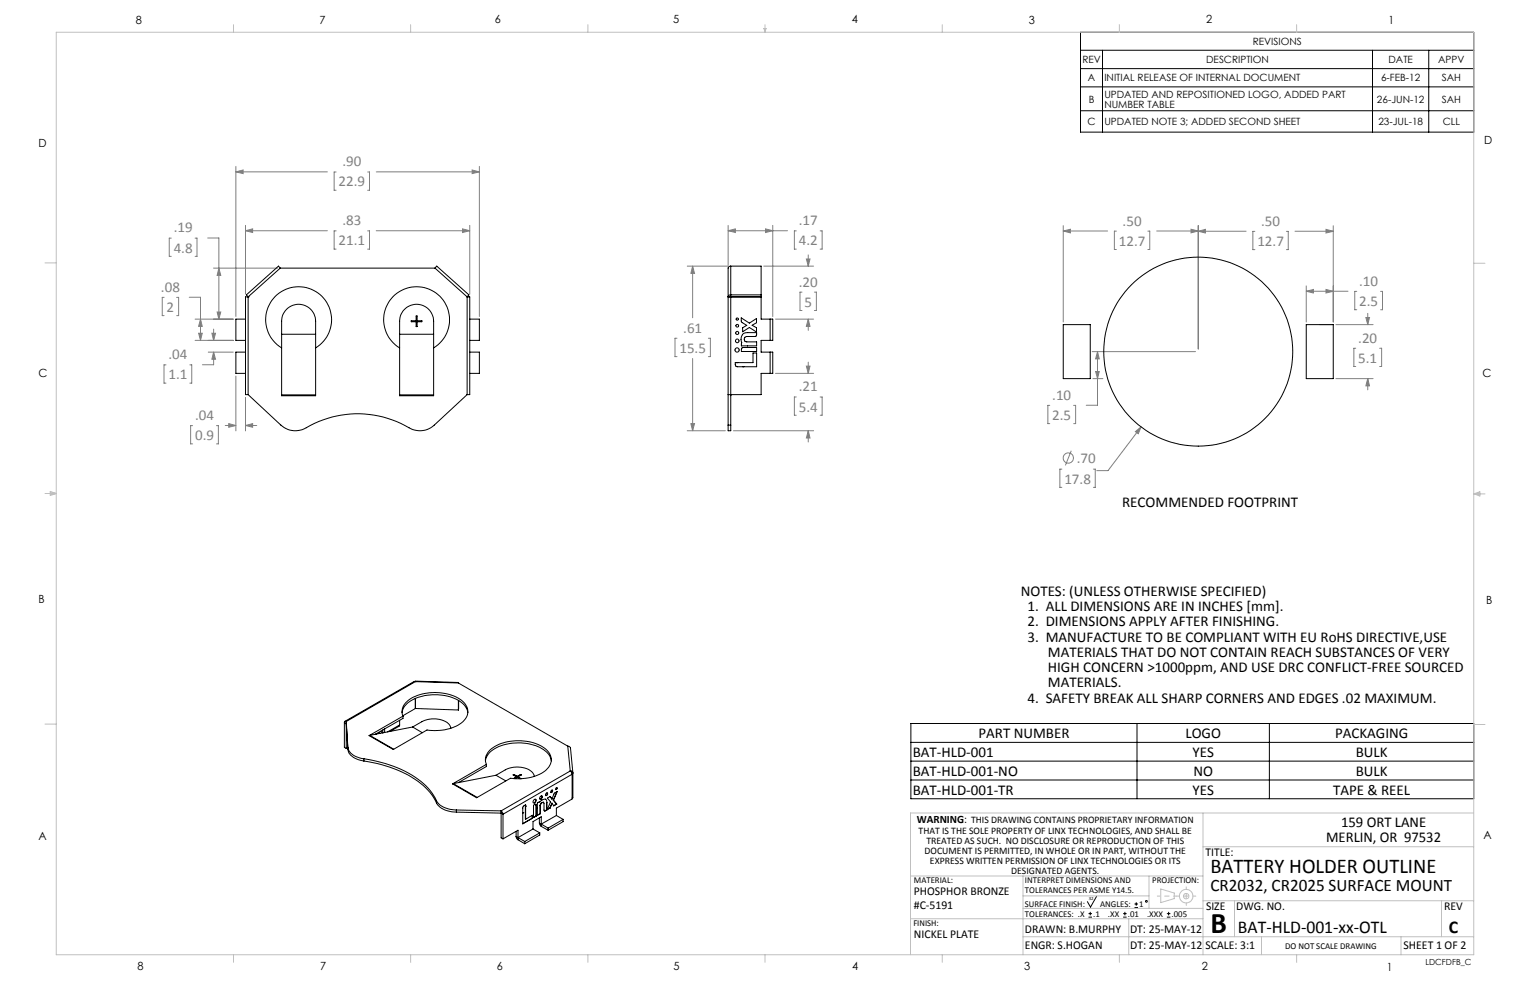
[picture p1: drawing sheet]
<svg xmlns="http://www.w3.org/2000/svg" width="432mm" height="279mm" viewBox="0 0 432 279" stroke-linecap="round" stroke-linejoin="round" font-family="sans-serif">
<g fill="none" stroke="#808080" stroke-width=".28">
<path d="M66.6 48.5l2-.5v1zM66.6 48.5h25.8M66.6 47v42.3M94.9 48.5h-.6v5.2h.6M103.8 48.5h.5v5.2h-.5M106.2 48.5h29.1M133.2 48l2.1 .5-2.1 .5zM135.3 47v42.3M48.3 67.2h-.5v5.2h.5M55.1 67.2h.5v5.2h-.5M58.6 67.2h3.2v22.9M60.3 75.7h18.1"/>
<path d="M61.8 75.7l.5 2h-1zM69.3 65.1l2-.5v1zM69.3 63.6v19.4M69.3 65.1h23.1M94.9 65.2h-.6v5.1h.6M103.8 65.2h.5v5.1h-.5M106.2 65.1h26.4M130.5 64.6l2.1 .5-2.1 .5zM132.6 63.6v19.4M194 75.1h11.5M195.5 75.1l.5 2.1h-1zM195.5 75.1v14.6"/>
<path d="M205.5 65.1l2-.5v1zM205.5 65.1h16.7M205.5 63.6v11.3M215.5 75.1h14.1M216 64.6l2.1 .5-2.1 .5zM218.1 63.6v25.7M224.7 65.2h-.5v5.1h.5M227.6 73.1h1l-.5 2zM228.1 71.9v3.2M231.5 65.2h.5v5.1h-.5M300.1 65.2l2-.5v1zM300.1 65.2h12.5"/>
<path d="M300.1 63.7v27.2M315.1 65.2h-.6v5.2h.6M324 65.2h.5v5.2h-.5M326.4 65.2h11.8M336.1 64.7l2.1 .5-2.1 .5zM338.2 65.3l2-.6v1.1zM338.2 65.3h13.5M338.2 63.7v34.8M354.2 65.3h-.6v5.1h.6M363 65.3h.6v5.1h-.6M365.5 65.3h10.8M374.2 64.7l2.1 .6-2.1 .5z"/>
<path d="M376.3 63.7v27.2M46.3 83.9h-.5v5.2h.5M49.8 83.9h.6v5.2h-.6M53.4 83.9h3.2v12.2M55.1 90.1h10.7M55.1 96.1h10.7M56.1 94.1h1l-.5 2zM56.6 90.1l.5 2h-1zM58.8 99.4h7M59.8 94.1h1l-.5 2zM60.3 99.4l.5 2h-1zM60.3 99.4v3.5h-3.2"/>
<path d="M60.3 92.9v3.2M61.3 88.1h1l-.5 2zM191.1 95.5h-.6v5.1h.6M199.9 95.5h.6v5.1h-.6M218.9 90.1h10.7M226.3 82.4h-.5v5.2h.5M228.1 90.1l.5 2h-1zM228.1 90.1v3.1M229.8 82.4h.6v5.2h-.6M308.2 99.2h29.2M309.7 99.2l.5 2.1h-1zM309.7 99.2v15.2h-3.1"/>
<path d="M368.7 82.2l2-.5v1zM368.7 80.7v10.2M368.7 82.2h11.7M372.5 91.6h3.8M374.2 81.7l2.1 .5-2.1 .5zM377 91.6h10.5M382.6 98.3h-.5v5.1h.5M382.9 82.2h-.6v5.2h.6M385.5 89.6h1l-.5 2zM386 88.4v3.2M389.4 98.3h.5v5.1h-.5M389.6 82.2h.6v5.2h-.6"/>
<path d="M46.8 103h-.5v5.1h.5M53.6 103h.5v5.1h-.5M64.6 119.6l2 .5-2 .5zM66.6 106.2v15.4M69.3 112.1v9.5M195 119.6h1l-.5 2zM195.5 101.2v20.4M218.9 105.4h10.7M224.7 112h-.5v5.2h.5M227.6 103.3h1l-.5 2.1zM228.1 102.2v3.2M231.5 112h.5v5.2h-.5"/>
<path d="M296.3 114.4h-.6v5.2h.6M303 114.4h.6v5.2h-.6M308.4 106.9h2.9M309.2 104.8h1l-.5 2.1zM377 106.9h10.5M386 106.9l.5 2h-1zM386 106.9v3.1M54.4 120.1h-.6v5.2h.6M61.1 120.1h.5v5.2h-.5M63.6 120.1h3M69.3 120.1l2-.5v1zM69.3 120.1h3.2"/>
<path d="M194 121.6h10.7M207 121.6h22.6M228.1 121.6l.5 2h-1zM228.1 121.6v3.1M299.7 132.4h-.6v5.1h.6M302.3 127.2l-1.6 4.1M308.6 132.4h.5v5.1h-.5M320.4 121.8l1.7-1.3-.9 1.9zM322.1 120.5l-9.4 12.3h-3.2"/>
<circle cx="301.5" cy="129.3" r="1.45"/>
</g>
<g fill="none" stroke="#000" stroke-width=".28">
<path d="M304.9 9.1h111v28.2h-111zM304.9 14.2h111M304.9 19.4h111M311.2 14.2v23.1M387.4 14.2v23.1M403.2 14.2v23.1M304.9 24.5h111M304.9 31.3h111M257.1 204.2h158.8v21.2h-158.8zM257.1 209.5h158.8M257.1 214.8h158.8M320.9 204.2v21.2"/>
<path d="M358.2 204.2v21.2M257.1 220.1h158.8M307.2 258.8h1M307.2 257.8h1M307.7 257.4v.9M309.5 252.9l-1.7 3.1-.9-1.5M317 258.8h1M317 257.8h1M317.5 257.4v.9M320.2 256.1h1M320.2 255.1h1M320.7 254.6v1"/>
<path d="M329.3 258.8h1M329.3 257.8h1M329.8 257.4v.9"/>
<circle cx="323.5" cy="254.4" r=".25"/>
</g>
<g fill="none" stroke="#c0c0c0" stroke-width=".28">
<path d="M15.9 9.1h400v260.4h-400zM65.9 6.9v2.2M115.9 6.9v2.2M165.9 6.9v2.2M215.6 8h.6l-.3 1.1zM215.7 8l.2 1.1M215.9 6.9v2.2M216 8l-.1 1.1M265.9 6.9v2.2M315.9 6.9v2.2M365.9 6.9v2.2M12.7 74.2h3.2"/>
<path d="M415.9 74.3h3.2M12.7 139.3h3.2M14.2 139.1l1.7 .2M14.2 138.7l1.7 .6-1.7 .5zM15.9 139.3l-1.7 .3M415.9 139.4h3.2M415.9 139.4l1.8-.6v1.2zM415.9 139.4l1.8 .3M417.7 139.2l-1.8 .2M12.7 204.4h3.2M415.9 204.5h3.2M339.5 229.4v40.1"/>
<path d="M339.5 239h76.4M415.7 229.4h-158.7v40.1M257 259.3h82.5M257 247.2h82.5M288.7 247.2v22.3M288.7 256.4h50.8M288.7 252.8h35.6M318.6 259.3v10.2M324.3 247.2v9.2M327.6 250.9l3.8 1.1v1.6l-3.8 1.1zM339.5 254.2h76.4M348.4 254.2v10.2"/>
<path d="M406.8 254.2v10.2M65.9 269.5v2.1M115.9 269.5v2.1M165.9 269.5v2.1M215.9 269.5v2.1M265.9 269.5v2.1M288.7 264.4h127.2M315.9 269.5v2.1M356 264.4v5.1M365.9 269.5v2.1M395.4 264.4v5.1"/>
<circle cx="334.8" cy="252.9" r=".76"/>
<circle cx="334.8" cy="252.9" r="1.91"/>
</g>
<path d="M326.6 252.9h5.4M332 252.9h5.5" fill="none" stroke="#c0c0c0" stroke-width=".28" stroke-dasharray="15.2 1.3 1.3 1.3" stroke-dashoffset="14.4"/>
<path d="M334.8 255.5v-5.2" fill="none" stroke="#c0c0c0" stroke-width=".28" stroke-dasharray="15.2 1.3 1.3 1.3" stroke-dashoffset="14.5"/>
<path d="M69.3 65.1l2-.5v1zM130.5 64.6l2.1 .5-2.1 .5zM66.6 48.5l2-.5v1zM133.2 48l2.1 .5-2.1 .5zM61.3 88.1h1l-.5 2zM61.8 75.7l.5 2h-1zM56.6 90.1l.5 2h-1zM56.1 94.1h1l-.5 2zM59.8 94.1h1l-.5 2zM60.3 99.4l.5 2h-1zM69.3 120.1l2-.5v1zM64.6 119.6l2 .5-2 .5zM195.5 75.1l.5 2.1h-1zM195 119.6h1l-.5 2zM205.5 65.1l2-.5v1zM216 64.6l2.1 .5-2.1 .5zM227.6 73.1h1l-.5 2zM228.1 90.1l.5 2h-1zM227.6 103.3h1l-.5 2.1zM228.1 121.6l.5 2h-1zM300.1 65.2l2-.5v1zM336.1 64.7l2.1 .5-2.1 .5zM374.2 64.7l2.1 .6-2.1 .5zM338.2 65.3l2-.6v1.1zM374.2 81.7l2.1 .5-2.1 .5zM368.7 82.2l2-.5v1zM386 106.9l.5 2h-1zM385.5 89.6h1l-.5 2zM320.4 121.8l.8 .6 .9-1.9zM309.7 99.2l.5 2.1h-1zM309.2 104.8h1l-.5 2.1z" fill="#808080"/>
<g fill="none" stroke="#000" stroke-width=".28">
<path d="M79.1 75.7l-.5-.6-9.1 8.1 .5 .6M79.1 75.7l-9.1 8.1M79.1 75.7h43.7M122.8 75.7l.5-.6 9 8.1-.5 .6M122.8 75.7l9 8.1M206.2 75.1h8.6v15h3.3v6h-3.3v3.3h3.3v6h-3.3v6h-9.3M206.2 75.1l-.7 .5v44.4M206.2 75.1v44.9M69.3 90.1h-2.7v6h2.7M69.3 99.4h-2.7v6h2.7M70 83.8h.1M70 83.8h-.7v27.6h.7"/>
<path d="M70 83.8v27.6M79.5 98.2a9.3 9.3 0 0 1-2.3-14 9.3 9.3 0 0 1 14.2 0 9.3 9.3 0 0 1-2.3 14M79.5 94.3h9.6M80.9 87.3a4.8 4.8 0 0 1 5.2-1.1 4.8 4.8 0 0 1 3 4.5v21h-9.6v-21l.2-1.6zM112.8 98.2a9.3 9.3 0 0 1-2.3-14 9.3 9.3 0 0 1 14.2 0 9.3 9.3 0 0 1-2.3 14M112.8 94.3h9.6M113.8 87.7a4.8 4.8 0 0 1 5.3-1.6 4.8 4.8 0 0 1 3.3 4.6v21h-9.6v-21l.2-1.6zM116.1 90.5h1.3v-1.3h.3v1.3h1.4v.3h-1.4v1.4h-.3v-1.4h-1.3zM131.8 83.8h.1M131.8 83.8h.8v27.6h-.8M131.8 83.8v27.6M132.6 90.1h2.7v6h-2.7"/>
<path d="M132.6 99.4h2.7v6h-2.7M205.5 83.8h.7M205.5 83.8h.1M205.5 83.8h9.3M206.2 83.8h.1M209.2 89.7l2.3 1.5 2-1.3v1.2l-1.2 .7 1.2 .7v1.2l-2-1.3-1.9 1.2v-1.1l1.1-.7-1.4-.9zM209.4 98.2l.4-.1h3.7v1.1h-4.3zM209.7 94.2l.7-.3h3.1v.7l-.3 .3-2.4 .1a.76 .76 0 0 0-.8 .7 .76 .76 0 0 0 .7 .8h2.8v1.1h-4.3l.1-.9a2.31 2.31 0 0 1 .4-2.5zM214.8 83.2h-8.7l-.4 .2-.2 .4M217.3 90.1v6M217.3 99.4v6M300.1 91.6h7.6v15.3h-7.6z"/>
<path d="M368.7 91.6h7.6v15.3h-7.6zM70 111.4l9.3 8.6a6.3 6.3 0 0 0 8.3 .1 29.1 29.1 0 0 1 28.9 1.1 6 6 0 0 0 6.1-1.2l9.2-8.6M79.5 111.4h9.6M112.8 111.4h9.6M205.5 120v1.6h.7v-1.6M205.5 120h.7M206.3 111.4l-.1 .3M207.5 102.3h5v-2.7h1v3.9h-5.6l-.3-.3zM208 102.3h.1M209.7 103.5h.1M117.2 192.4h.1M117.2 192.4l-.3-.1-19.6 11.3"/>
<path d="M117.2 192.4l.1-.2 12.1 .4M117.2 192.4l-19.5 11.2M117.2 192.4l12.2 .4M117.2 197.1v2.9M117.2 200l-3.5 2M117.2 200l12.2 .4M129.4 192.8v-.2v.2M129.4 192.8l30.8 17.8M129.4 197.7v2.7M97.2 203.9l.5 .4M97.2 203.9v7l.5 .3M97.7 203.6a.32 .32 0 0 0-.4 0 .32 .32 0 0 0-.1 .3"/>
<path d="M97.7 203.6l.5 7.9M97.7 203.6v7.6M98.1 211l-.4 .2M98.2 211.5v-.6a4.6 4.6 0 0 0 4.5 3.2M98.2 211.5a4.6 4.6 0 0 0 4.5 3.3M102.7 214.1a30.9 30.9 0 0 1 18.1 8.3l1.2 1.4 1.2 2.2M102.7 214.8a30.9 30.9 0 0 1 18.1 8.3l1.2 1.3 1.2 2.2M102.7 214.1v.7M104.4 207.5l-.2 .1M104.4 207.5l6.7 4M106.2 207.1v.1M106.8 206.7l.5 .3"/>
<path d="M107.4 206.4l.7 .4M108 206v.8M108.5 205.7v1M112.8 204.6l-.2 .4-2.5 1.4M112.8 203.3v1.3M112.8 204.6l-3.4 2M113.5 201.1a6.1 6.1 0 0 1 5-4.4 13.7 13.7 0 0 1 12.2 1.9l.9 1.2 .4 1.3M113.7 202.1a4 4 0 0 1 2.4-5.1 14.3 14.3 0 0 1 14.2 .7 3.8 3.8 0 0 1-.5 6.6 13.6 13.6 0 0 1-9.3 1.7l-9.5 5.5-6.8-3.9M113.7 202.1l-9.5 5.5M113.7 202.1v.6l-7.8 4.6M116.5 205.2l2.5-1.5a6.9 6.9 0 0 1 7.8 .7l.4 1.1M116.5 205.2l-12.1 2.3"/>
<path d="M116.5 205.2l2.7 1.6M137 214.7a5.5 5.5 0 0 1 4.4-4.2 13.7 13.7 0 0 1 12.8 1.7l1 1.2 .4 1.3M137.3 215.7a4.3 4.3 0 0 1 2.9-5.3 14 14 0 0 1 14 1.2 3.6 3.6 0 0 1-.4 6 13.5 13.5 0 0 1-9.7 2l-9.6 5.5-6.8-3.9M137.3 215.7l-9.6 5.5M137.3 215.7v.6l-7.9 4.5M140 218.8l2.6-1.5a6.6 6.6 0 0 1 7.9 1l.3 .8M140 218.8l-12.1 2.4M140 218.8l2.7 1.6M145 218.6l1 .5M145 218.6l-.2 .1 1 .6M145 218.6l-.1 .1M145 218.6l1 .6"/>
<path d="M145 218.6h.1M145.3 219.7l.7-.3 .7 .4M145.8 219.3l-.9 .4M145.8 219.3l-.8 .4M146 219.1v.1M146.2 219.3l.8 .5M146.2 219.3l.9 .5M146.9 218.6l-.9 .5M146.9 218.6l.2 .1-.9 .6M146.9 218.6l-.9 .6M146.9 218.6l.2 .1M146.9 218.6h.1"/>
<path d="M160.2 210.6l.6 .1 .2 .4 .7 7M160.2 210.6l.7 7M160.9 217.6h.1M160.9 217.6l.4 .4 .2 .5M160.9 217.6l.7 .2 .1 .4M160.9 217.6l-19.5 11.2M161.4 218.2h.3M161.5 218.5l-19.5 11.3M161.5 218.5v7l-4.5 2.6v2.1M161.7 218.2v7h-.2M123.2 226a6.2 6.2 0 0 0 5.6 2.6M123.2 226.6a6.3 6.3 0 0 0 5.6 2.6"/>
<path d="M123.2 226v.6M127.9 221.2h-.2M127.9 221.2l6.8 3.8M128.8 228.6l12.6 .2M128.8 228.6v.6M128.8 229.2l12.6 .3 .6 .3M141.4 228.8l.6 1M141.4 228.8v7.7l.6 .2M142 236.7l4.2-2.4v2.7M142 229.8v6.9M145.7 236.1l.1 .5 .4 .4M145.7 236.1l.5 .3"/>
<path d="M145.7 234.6v1.5M146.2 236.4l1.9 1.1M146.2 237l1.9 1.1M147.5 229.4h.1M148.1 237.5v.6M148.3 227.2v4M148.3 227.5h.1M150.2 230.9l-2.7 1.5M150.2 230.9h.1M150.2 230.9l-2.7 1.6v-4.6l.2-.4 .6-.3v4M150.2 230.9v-.8l-1.9 1.1M150.4 234l-4.2 2.4"/>
<path d="M150.4 234l1.9 1.1M150.7 225.7l.3-.1a.56 .56 0 0 1 .2 .7 .56 .56 0 0 1-.7 .2zM151.1 225.6l.1 .4-.4 .6M151.2 227l.1 .2M151.2 227l-.6 .3v3.5M151.3 227.2v3.1M151.3 230.3l-.7 .4M151.3 227.2h.1M151.3 230.3h.1M151.3 230.3l-.7 .5M151.7 228v.1M152.2 232.3l.6 .9"/>
<path d="M152.2 232.3l.6 .3M152.2 230.8v1.5M152.3 235.1v.6l-4.2 2.4M152.3 235.1l-4.2 2.4M152.4 224.9l.4-.3a.48 .48 0 0 1 .1 .6 .48 .48 0 0 1-.6 .2zM152.4 227.4v2.2M152.4 229.6l-.7 .4M152.4 227.4h.1M152.4 229.6l.1 .1M152.5 227.4v2.3M152.6 226.8l-.2 .6M152.6 226.8v.1"/>
<path d="M152.6 225.5h-.2M152.6 225.5h.1M152.6 226.9l-.1 .5M152.8 233.2v-2.7l-2.4 1.4v2.1M152.8 232.6l1.9 1.1M152.8 233.2l1.9 1.1M152.9 224.6l.1 .4-.4 .5M153 226.5l-.4 .3M153 226.5h.1M153 226.5l-.4 .4M153.3 226.4h.1M153.4 226.4l-.4 .1"/>
<path d="M153.4 226.4h.1M153.5 226.5l.1 2.3M153.9 228.8h-.3M153.9 228.8h.1M154.1 223.9l.3-.1a.37 .37 0 0 1 .1 .5 .37 .37 0 0 1-.5 .1zM154.2 224.5h-.2M154.2 224.5h.1M154.3 228.6l-.4 .2M154.3 228.6h.1M154.3 226.5l-.1-.7-.5-.3-2 1.1v3.5l.8-.4M154.3 226.5v2.1M154.4 223.8l.1 .3-.3 .4"/>
<path d="M154.7 233.7v.6M155.2 228l-.7 .4M155.2 228h.1M155.3 224.8l.5 .7M155.4 223.6h.2M155.6 223.1l.2-.1a.32 .32 0 0 1 .1 .5 .32 .32 0 0 1-.5 0zM155.6 223.6l.1 .1M155.8 225.5l.6-1.6 .9-.5-1.1 2.4M155.8 225.5l-.5-.7-.8 .4 .9 1.1-1 2.2 .9-.5M155.8 226.7l.5 .7 .8-.5M155.8 226.7l-.5 1.3M155.8 226.7l-.6 1.3"/>
<path d="M155.9 223l-.3 .6M156.1 225.8l1 1.1M156.1 225.8h.1M156.2 225.8l.9 1.1M157 222.8h-.2M157 222.8h.1M157 230.2l-4.2 2.4M157 230.2l1.9 1M157.1 226.9l-.9 .5M157.1 226.9h.1M157.1 222.3l-.1 .5M157.2 223.4l-1.1 2.4"/>
<path d="M158.9 231.2l-4.2 2.5M158.9 231.2v.7l-4.2 2.4"/>
<circle cx="208" cy="98.8" r=".59"/>
<circle cx="208" cy="94" r=".44"/>
<circle cx="208.1" cy="96.2" r=".51"/>
<circle cx="208.1" cy="91.9" r=".39"/>
<circle cx="208.1" cy="90" r=".32"/>
<circle cx="338.2" cy="99.2" r="26.7"/>
<circle cx="157.1" cy="222.6" r=".26"/>
</g>
<text font-size="8.5" x="341.6" y="263.2">B</text>
<text font-size="5.9" x="341.6" y="246.5">BATTERY HOLDER OUTLINE</text>
<g font-size="5.1">
<text x="349.4" y="263.2">BAT-HLD-001-xx-OTL</text>
<text x="408.9" y="263.2">C</text>
</g>
<text font-size="4.9" x="341.6" y="251.4">CR2032, CR2025 SURFACE MOUNT</text>
<g font-size="4.2" fill="#808080">
<text x="96.6" y="46.9">.90</text>
<text x="95.6" y="52.6">22.9</text>
<text x="49" y="65.6">.19</text>
<text x="96.6" y="63.5">.83</text>
<text x="225.4" y="63.6">.17</text>
<text x="316.8" y="63.7">.50</text>
<text x="355.9" y="63.7">.50</text>
<text x="49" y="71.3">4.8</text>
<text x="95.6" y="69.2">21.1</text>
<text x="225.4" y="69.3">4.2</text>
<text x="315.8" y="69.4">12.7</text>
<text x="354.9" y="69.4">12.7</text>
<text x="45.4" y="82.3">.08</text>
<text x="225.4" y="80.9">.20</text>
<text x="383.6" y="80.7">.10</text>
<text x="47" y="88">2</text>
<text x="227" y="86.6">5</text>
<text x="383.6" y="86.4">2.5</text>
<text x="192.8" y="93.9">.61</text>
<text x="47.5" y="101.4">.04</text>
<text x="191.8" y="99.6">15.5</text>
<text x="383.3" y="96.7">.20</text>
<text x="47.5" y="107.1">1.1</text>
<text x="383.3" y="102.4">5.1</text>
<text x="225.4" y="110.4">.21</text>
<text x="297" y="112.8">.10</text>
<text x="55.1" y="118.5">.04</text>
<text x="225.4" y="116.2">5.4</text>
<text x="297" y="118.5">2.5</text>
<text x="55.1" y="124.2">0.9</text>
<text x="303.9" y="130.8">.70</text>
<text x="300.4" y="136.5">17.8</text>
</g>
<g font-size="4.2">
<text x="316.7" y="143.2">RECOMMENDED FOOTPRINT</text>
<text x="288.1" y="168.1">NOTES: (UNLESS OTHERWISE SPECIFIED)</text>
<text x="290" y="172.4">1. ALL DIMENSIONS ARE IN INCHES [mm].</text>
<text x="290" y="176.8">2. DIMENSIONS APPLY AFTER FINISHING.</text>
<text x="290" y="181.1">3. MANUFACTURE TO BE COMPLIANT WITH EU RoHS DIRECTIVE,USE</text>
<text x="295.7" y="185.4">MATERIALS THAT DO NOT CONTAIN REACH SUBSTANCES OF VERY</text>
<text x="295.7" y="189.7">HIGH CONCERN &gt;1000ppm, AND USE DRC CONFLICT-FREE SOURCED</text>
<text x="295.7" y="194">MATERIALS.</text>
<text x="290" y="198.3">4. SAFETY BREAK ALL SHARP CORNERS AND EDGES .02 MAXIMUM.</text>
<text x="276.1" y="208.4">PART NUMBER</text>
<text x="334.5" y="208.4">LOGO</text>
<text x="376.8" y="208.4">PACKAGING</text>
<text x="257.6" y="213.7">BAT-HLD-001</text>
<text x="336.5" y="213.7">YES</text>
<text x="382.6" y="213.7">BULK</text>
<text x="257.6" y="219">BAT-HLD-001-NO</text>
<text x="336.8" y="219">NO</text>
<text x="382.6" y="219">BULK</text>
<text x="257.6" y="224.3">BAT-HLD-001-TR</text>
<text x="336.5" y="224.3">YES</text>
<text x="376.2" y="224.3">TAPE &amp; REEL</text>
<text x="378.5" y="233.4">159 ORT LANE</text>
<text x="374.3" y="237.6">MERLIN, OR 97532</text>
</g>
<g font-size="3.4">
<text x="340.2" y="241.5">TITLE:</text>
<text x="257.9" y="256.4">#C-5191</text>
<text x="257.9" y="252.7">PHOSPHOR BRONZE</text>
<text x="340.4" y="256.7">SIZE</text>
<text x="348.9" y="256.7">DWG. NO.</text>
<text x="407.6" y="256.7">REV</text>
<text x="289.3" y="263.2">DRAWN: B.MURPHY</text>
<text x="318.9" y="263.2">DT: 25-MAY-12</text>
<text x="257.9" y="264.8">NICKEL PLATE</text>
<text x="289.3" y="267.8">ENGR: S.HOGAN</text>
<text x="319" y="267.8">DT: 25-MAY-12</text>
<text x="340.2" y="267.8">SCALE: 3:1</text>
<text x="396.1" y="267.8">SHEET 1 OF 2</text>
</g>
<g font-size="3.2">
<text x="38.3" y="6.7">8</text>
<text x="90.2" y="6.7">7</text>
<text x="139.7" y="6.5">6</text>
<text x="190" y="6.5">5</text>
<text x="240.4" y="6.5">4</text>
<text x="290.4" y="6.7">3</text>
<text x="340.4" y="6.5">2</text>
<text x="391.9" y="6.7">1</text>
<text x="10.9" y="41.6">D</text>
<text x="418.9" y="40.7">D</text>
<text x="10.9" y="106.3">C</text>
<text x="418.4" y="106.4">C</text>
<text x="10.8" y="170.2">B</text>
<text x="419.4" y="170.6">B</text>
<text x="258.7" y="232.3">WARNING:</text>
<text x="10.8" y="237.2">A</text>
<text x="418.6" y="236.8">A</text>
<text x="38.8" y="273.8">8</text>
<text x="90.4" y="273.8">7</text>
<text x="140.2" y="273.8">6</text>
<text x="190.1" y="273.9">5</text>
<text x="240.5" y="273.8">4</text>
<text x="289" y="273.9">3</text>
<text x="339.1" y="273.8">2</text>
<text x="391.4" y="274.1">1</text>
</g>
<g font-size="2.8">
<text x="305.5" y="17.8">REV</text>
<text x="340.4" y="17.8">DESCRIPTION</text>
<text x="353.5" y="12.7">REVISIONS</text>
<text x="391.9" y="17.8">DATE</text>
<text x="405.9" y="17.8">APPV</text>
<text x="307" y="23">A</text>
<text x="311.7" y="23">INITIAL RELEASE OF INTERNAL DOCUMENT</text>
<text x="389.8" y="23">6-FEB-12</text>
<text x="406.9" y="23">SAH</text>
<text x="307.3" y="28.9">B</text>
<text x="311.7" y="27.5">UPDATED AND REPOSITIONED LOGO, ADDED PART</text>
<text x="388.6" y="28.9">26-JUN-12</text>
<text x="406.9" y="28.9">SAH</text>
<text x="306.9" y="35.3">C</text>
<text x="311.7" y="30.3">NUMBER TABLE</text>
<text x="311.7" y="35.3">UPDATED NOTE 3; ADDED SECOND SHEET</text>
<text x="389" y="35.3">23-JUL-18</text>
<text x="407.2" y="35.3">CLL</text>
<text x="274.1" y="232.3">THIS DRAWING CONTAINS PROPRIETARY INFORMATION</text>
<text x="259.2" y="235.3">THAT IS THE SOLE PROPERTY OF LINX TECHNOLOGIES, AND SHALL BE</text>
<text x="261.4" y="238.1">TREATED AS SUCH. NO DISCLOSURE OR REPRODUCTION OF THIS</text>
<text x="260.9" y="240.9">DOCUMENT IS PERMITTED, IN WHOLE OR IN PART, WITHOUT THE</text>
<text x="262.5" y="243.7">EXPRESS WRITTEN PERMISSION OF LINX TECHNOLOGIES OR ITS</text>
<text x="285.4" y="246.6">DESIGNATED AGENTS.</text>
</g>
<g font-size="2.5">
<text x="257.9" y="249.2">MATERIAL:</text>
<text x="289.3" y="249.2">INTERPRET DIMENSIONS AND</text>
<text x="325.2" y="249.2">PROJECTION:</text>
<text x="289.3" y="252.1">TOLERANCES PER ASME Y14.5.</text>
<text x="289.3" y="256">SURFACE FINISH:</text>
<text x="310.5" y="256">ANGLES:</text>
<text x="321.5" y="256">1</text>
<text x="257.8" y="261.5">FINISH:</text>
<text x="289.3" y="258.8">TOLERANCES: .X</text>
<text x="308.6" y="258.8">.1</text>
<text x="312.7" y="258.8">.XX</text>
<text x="318.3" y="258.8">.01</text>
<text x="323.7" y="258.8">.XXX</text>
<text x="330.7" y="258.8">.005</text>
<text x="362.7" y="267.8">DO NOT SCALE DRAWING</text>
</g>
<text font-size="2.4" x="402.3" y="272.4">LDCFDFB_C</text>
<text font-size="1.4" x="307.3" y="254.1">32</text>
</svg>
